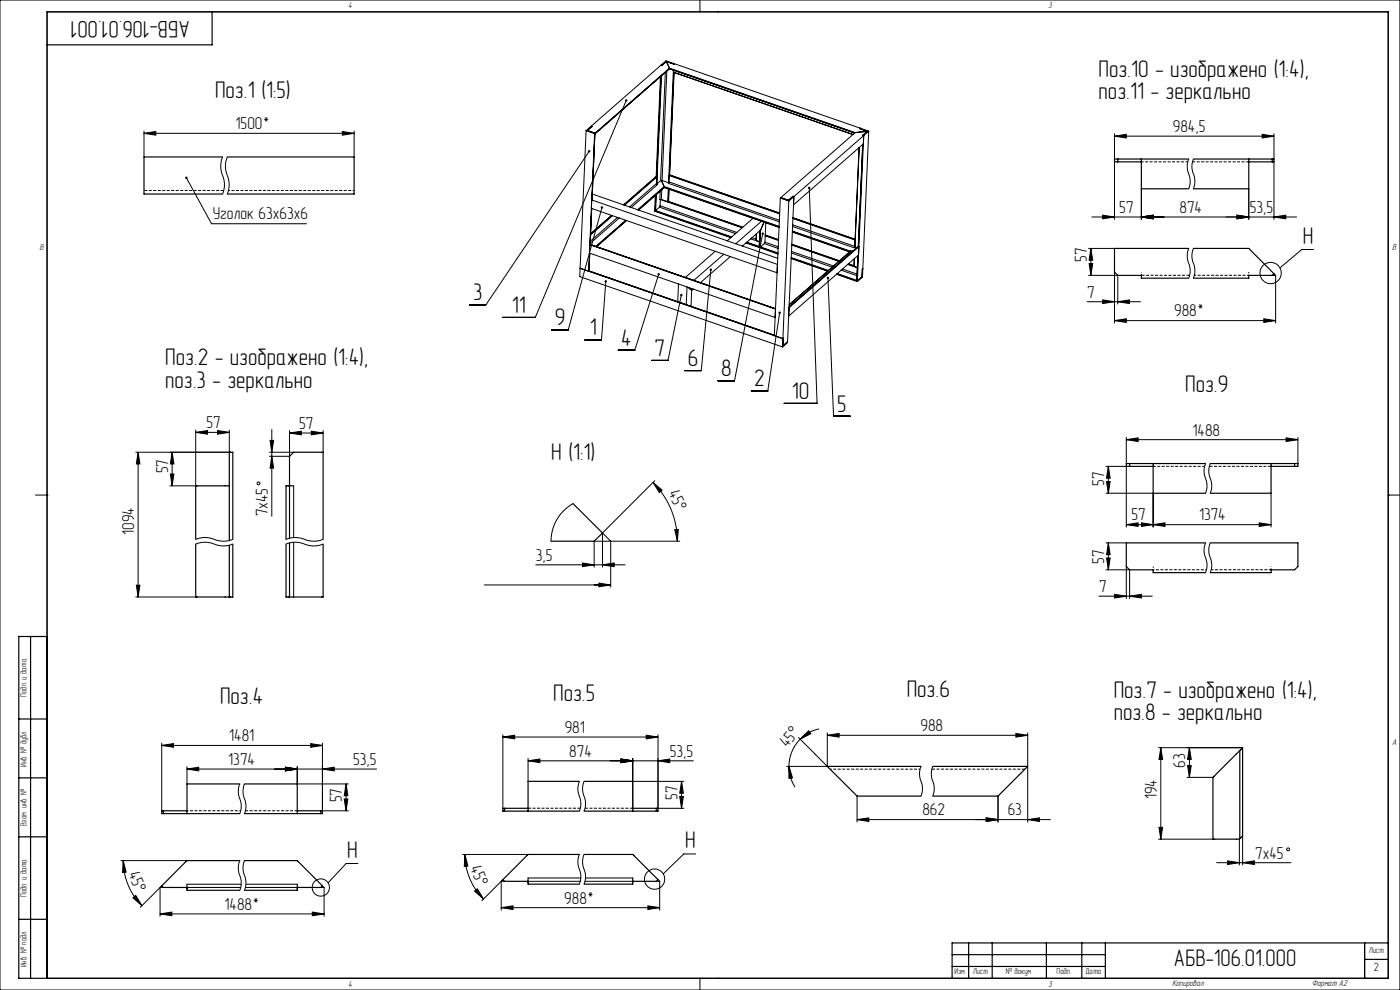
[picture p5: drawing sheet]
<svg xmlns="http://www.w3.org/2000/svg" width="594mm" height="420mm" viewBox="0 0 594 420" stroke-linecap="round" stroke-linejoin="round" font-family="sans-serif">
<path d="M96.9 80.8h53.4M484.3 116.8v-1.4M529.8 115.4v1.4M489.3 240.3v1.4M539.3 241.7v-1.4M102.1 344h-22.8" fill="none" stroke="#000" stroke-width=".42" stroke-dasharray="1.3 .6" stroke-dashoffset=".7" stroke-linecap="butt"/>
<path d="M61.1 80.8h33.8M484.3 116.8h20.5M539.3 197.8h-26.2M434.9 326.3h-39.5" fill="none" stroke="#000" stroke-width=".42" stroke-dasharray="1.3 .6" stroke-dashoffset="-.1" stroke-linecap="butt"/>
<g fill="none" stroke="#000" stroke-width=".5">
<path d="M90 5v14h-70M94.4 66.6h-33.3v15.7h33.3M96.4 66.6h53.8v15.7h-53.8M474.3 67.5v1.2M484.3 67.5v12.6h20M504.3 67.5h-31.4v1.2h11.4M506.3 67.5h34.2v1.2h-10.7M529.8 67.5v12.6h-23.5M539.8 67.5v1.2M504.3 105.4h-31.4v10l1.4 1.4h10v1.2h20M506.3 105.4h23.5l10.7 10.7-.7 .7h-10v1.2h-23.5M479.3 196.7v1.2"/>
<path d="M489.3 196.7v12.6h22.2M511.5 196.7h-33.6v1.2h11.4M513.5 196.7h37.2v1.2h-11.4M539.3 196.7v12.6h-25.8M549.3 196.7v1.2M97.3 206.1h-14.3v22.7M124.6 206.1h-3.2v22.7M243.1 213.7l12.5 12.4-3.5 3.5h-18.3M83 230.8v22.5h14.3M97.3 231.3v22M98.8 228.8v-36.9h-1.5v37.4M98.8 230.8v22.5h-1.5"/>
<path d="M121.4 230.8v22.5h1.4M122.8 228.3v-34.7l1.8-1.7h12.5v36.9M122.8 230.3v23M137.1 230.8v22.5h-14.3M511.5 230.3h-33.6v10l1.4 1.4h10v1.2h22.2M513.5 230.3h37.2v10l-1.4 1.4h-10v1.2h-25.8M13 270v145M20 270h-12v145h581v-410h-569v410M8 305h12M526 318.4l1.2-1.2v37.4l-1.2 1.2M526 318.4l-11.4 11.4v26.2l11.4-.2M526 318.4v37.4"/>
<path d="M8 330h12M101.7 332.6h-22.4v12.6M103.7 332.6h22.4v12.6M245.8 331.5h-21.8v12.6M247.8 331.5h20.7v12.6M390.8 325.1h-39.8l12.6 12.6h27.2M395.7 325.1h40.3l-12.6 12.6h-27.7M8 355h12M69.3 344v1.2M79.3 344h-10.7v1.2h33.1M126.1 344h10.7v1.2h-33.1M136.1 344v1.2"/>
<path d="M214.1 342.9v1.2M224 342.9h-10.6v1.2h32.4M268.5 342.9h10.7v1.2h-31.4M278.5 342.9v1.2M79.3 376.5v1.2h22.4M79.3 375.1v1.4M101.7 365.1h-22.4l-10.7 10.7 .7 .7h10M103.7 365.1h22.4l10.7 10.7-.7 .7h-10M126.1 376.5v1.2h-22.4M126.1 375.1v1.4M224 373.9v1.2h21.8M224 372.5v1.4"/>
<path d="M245.8 362.5h-21.8l-10.6 10.7 .7 .7h9.9M247.8 362.5h20.7l10.7 10.7-.7 .7h-10M268.5 373.9v1.2h-20.7M268.5 372.5v1.4M8 390h12M404 410h65M404 405h65M411 400v15M421 400v15M444 400v15M459 400v15M469 400v15"/>
<path d="M579 400v15M579 407h10M589 400h-185v15"/>
</g>
<path d="M506 68.7h23.8M126.1 344h-22" fill="none" stroke="#000" stroke-width=".42" stroke-dasharray="1.3 .6" stroke-dashoffset=".1" stroke-linecap="butt"/>
<path d="M530.3 68.7l-.5-.5M78.9 344l.4 .4M126.1 344.4l.5-.4M223.6 342.9l.5 .4M268.5 343.3l.5-.4" fill="none" stroke="#000" stroke-width=".42" stroke-dasharray="1.3 .6" stroke-dashoffset=".4" stroke-linecap="butt"/>
<g fill="none" stroke="#000" stroke-width=".42">
<path d="M0 0h594v420h-594zM20 5h569v410h-569zM297 0v5M304.5 5h.1M280.2 32.5l-1.8 42.3M280.4 27.7h.4M280.4 27.7l-29.6 25.9M280.4 27.7l2.2-1.9 82.4 28.6M280.5 32.3l-1.9 42.6M280.7 32.1l-2 45.9M282.3 30.7l-2 45.9M282.5 26.3l-1.7 1.5-.4-.1"/>
<path d="M282.8 26.3l1.3 2.6M282.9 30.1l-2 46.5M283.1 26.2l2.9 1 .2-.2-.3 .2M283.1 26.2l-.6 .1M284 29.2h.1M284 29.1l-31.6 27.7M284 29.1l78.7 27.3M284.1 28.9l-31.6 27.6M284.1 28.9l-.1 .2M284.1 28.9l78.7 27.4M285.7 29.8l-2 47.7M285.8 30.6l-1.8 43.7"/>
<path d="M285.8 30.6l76.1 26.5M285.9 29.8l-.1 .8M286 30.8l-1.9 43.4M61.1 56.6l5-.8v1.5zM61.1 55.6v11M61.1 56.6h89.1M145.2 55.8l5 .8-5 .7zM150.2 55.6v11M248.7 55.4l-2.6 58.4M248.7 55.4l3.6 1.3M249.4 55.2l.2 .3M249.4 55.2v.2"/>
<path d="M249.6 55.5l2.8 1.1M249.6 55.5l2.9 1M250.8 53.6l.3 .1M250.8 53.6l.3 .1-1.7 1.5M250.8 53.6l-2.1 1.8M251.1 53.7h.1M252.3 56.7l-2.5 58.4M252.4 56.5l-1.2 28.2M252.4 56.6l-.1 .1M252.5 56.7h.1M252.5 56.5v.2M265.7 42.6l-38.6 92.1h-14"/>
<path d="M362.8 56.3l-31.5 27.5M364.8 54.5l.1 .1M364.8 54.6h.1M364.9 54.6l2.7 1M365 54.4l-.2 .1M365 54.4l3.6 1.3M365 54.4l-.2 .2 2.8 1M366.1 57.4l.4 .1M366.2 57.3l.3 .2M366.2 57.4h.1M366.5 57.5l-2.7 61.6M366.5 57.5l-29.7 25.9"/>
<path d="M366.5 57.5l-.2 3.5-29.6 25.9 .1-3.5M367.6 55.6l.2 .3M367.6 55.6l.1 .1M367.7 55.7l-4.9 .6M367.7 55.7l.1 .2M367.8 55.9l-1.7 1.5M368.6 55.7l-2.1 1.8M368.6 55.7l-2.7 61.9-2.1 1.9M472.9 57.8l5-.8v1.5zM472.9 56.7v10.8M472.9 57.8h67.6M535.5 57l5 .8-5 .7z"/>
<path d="M540.5 56.7v10.8M79.1 75.4l10.6 19.5h40.4M94.4 66.6a11.7 11.7 0 0 0 .6 9.7l.2 2.8-.8 3.2M96.4 66.6a11.7 11.7 0 0 0 .6 9.7l.2 3.3-.8 2.7M250 64.2l-43.8 65.1h-7M278.4 74.8l-13.9 12.1M278.4 74.8l.2 .1M278.6 74.9l.1 .2M278.6 77.7l.4 .6-11.2 9.7M278.6 74.9l-13.8 12.1M278.6 77.7l-11.5 10.1M278.7 75.1l-.1 2.6"/>
<path d="M278.7 75.1l-13.7 11.9M280.3 76.6l-1.6 1.5M280.6 76.6l1.2 2.5M280.9 76.6h-.6M280.9 76.6l2.8 1M281.8 79.1l.1 .3M281.8 79.1l48.8 16.9M281.8 79.1l-11.3 9.9M281.9 79.4v.2M281.9 79.6l48.7 16.9M281.9 79.6l-10.9 9.5M281.9 79.4l48.7 16.9"/>
<path d="M281.9 79.4l-11.1 9.7M283.8 77.2l-.2 .6 47.1 16.3M283.8 77.2l46.9 16.2M284 74.5l-.2 2.7M284 74.5l46.8 16.3M284 74.3v.2M284 74.3l46.8 16.2M284.1 74.2l-.1 .1M284.1 74.2l46.7 16.2M343.4 79.7l3.3 91.5h-14M364.6 62.6l-1.9 42.4M472.9 68.7v24.3"/>
<path d="M504.3 67.5a9.2 9.2 0 0 0 .5 7.5l.2 2.6-.7 2.5M506.3 67.5a9.2 9.2 0 0 0 .5 7.5l.1 2.6-.6 2.5M540.5 68.7v24.3M251.1 84.8l78.7 27.4-.1 3.5-78.8-27.3zM251.2 84.6l-.1 .2M251.3 82.3l78.7 27.3M255.4 88l-14.3 52h-7M259.5 91.4l-8.9 7.7M259.7 91.4l-9.1 8M259.9 91.5l-9.3 8.2M262 92.2l-11.6 10.2M262.7 92.5l-12.3 10.7"/>
<path d="M265.5 93.4l-12.7 11.1M265.7 93.5l-12.7 11.1M265.9 93.6l-12.7 11.1M277.8 89.3h.2M277.8 89.4l32.3 11.4M277.8 89.4l32.5 11.3M277.8 89.3v.1M278 89.3h.2M278.1 82.9l-.3 6.4M278.2 89.3l32.2 11.2M278.3 82.7l-.3 6.6M278.5 82.5l-.3 6.8"/>
<path d="M279.8 87.9l-1.6 1.4M279.8 87.9l32.3 11.2M280.1 87.3l.1-2.7 34.7 12M280.1 87.3l-.3 .6M280.1 87.3l32.5 11.3M280.1 81.1l-.1 3.6 .6-.1M280.6 84.6l2.7 1M280.8 80.6l-.2 4M283.3 85.6h.2M283.5 85.6l31.5 10.9M283.6 80.2l-.3 5.4M283.7 85.5l-.2 .1"/>
<path d="M283.7 85.5l31.5 10.9M283.8 80.3l-.3 5.3M283.9 80.3l-.2 5.2M319.4 92.7l-10.9 9.5M320.9 99.2v2.8M321 99.1l-.1 2.9M322.4 97.9l-.3 7M322.5 97.8l-.3 7.1M322.7 97.6l-.3 7.4M322.7 97.6l-7.7 6.8M323.1 93.9l-10.9 9.5M323.6 99.1l-12 62.5h-6.9"/>
<path d="M324.1 94.3l-1.4 3.3M324.7 99.7l5.6 2M324.7 99.8l5.6 2M324.9 94.5l-.3 8.2M331.1 84l3.6 1.3M331.1 84l-2.6 58.4 3.7 1.3M331.3 83.8l2.9 1M331.3 83.8v.1M331.4 83.9l-.3 .1M334.7 85.3l-2.7 61.9M334.8 84.8h-.6M336.2 98.4l24.3 8.5"/>
<path d="M336.2 98l24.7 8.6M336.2 98.2l24.4 8.5M336.3 96.1l26.1 9M336.3 95.4l26.3 9.1M336.4 83.3l.4 .1M336.4 92.7l26.3 9.1M336.4 92.5l26.3 9.3M336.4 92.3l26.4 9.2M336.5 83.3l-1.7 1.5M336.5 83.3l.3 .1M336.5 83.3h.1M336.8 83.4l-2.1 1.9"/>
<path d="M336.8 83.4l-2.6 61.6M463.2 92.1h86.9M467.9 91.3l5 .8-5 .7zM484.3 92.1l5-.8v1.5zM484.3 80.1v12.9M524.8 91.3l5 .8-5 .7zM529.8 80.1v12.9M540.5 92.1l5-.8v1.5zM246.1 113.8l3.7 1.3M246.1 113.8l-.1 3.6 86 29.8M246.1 113.8l86.1 29.9M249.9 115l-.1 .1"/>
<path d="M249.9 115l78.7 27.2M250.2 107.4l-.3 7.6zM250.2 103.8l78.8 27.3-.1 3.6-78.8-27.3zM250.4 103.7h.1M250.4 103.7l.6-15.3-.6 15.3M250.4 103.7l78.6 27.3-78.6-27.3M250.4 103.7l-.2 .1M257 119.4l-1.8 24.9h-7M279.5 116.4l-10.2 32.2h-7M301.6 114.4l-4.1 42.8h-7M303.5 106.6l-12.7 11.1M307.1 107.9l-12.7 11"/>
<path d="M309.9 108.8l-12.7 11.1M316.5 103.1l13.6 4.7M316.7 102.9l5.4 1.9M316.9 102.7l5.2 1.8M318.5 101.3l3.7 1.2-1.3-.5M319.1 100.8l1.7 .6M322.2 104.9h.1M322.2 104.9l.2 .1M322.5 104.9l7.6 2.6M322.7 104.8l7.4 2.5M324.3 103.3l-1.9 1.7M324.3 103.3l5.9 2.1"/>
<path d="M324.6 102.7l-.3 .6M324.6 102.7l5.6 2M324.7 100.1l5.6 1.9M335.7 109.7l15.4 5.4M335.7 109.3l15.7 5.4M335.7 109.5l15.6 5.4M335.8 107.3l17.3 6M335.8 106.7l17.8 6.1M336 103.6l20.2 7M336 103.7l20.1 7M336 104l19.9 6.9M351.3 117.9l2.4 58.6h6.9"/>
<path d="M354.9 116.4l8.9 3.1M355.1 116.2l8.7 3.1M355.2 116l8.3 2.9M356.9 114.6l6.7 2.4M357.4 114.1l6.2 2.2M359.7 112.2l4 1.4M359.9 112l2.4 .9M360 111.9l2.3 .8M360.9 106.6h.1M360.9 106.6l-26 22.7M361.9 106.5l-1 .1M362.3 112.9h.1"/>
<path d="M362.4 113l1.3 .5M362.4 105.1l.2-.2 .8 .3M362.4 109.8l-.1 3.1M362.5 109.7l-.1 3.3M362.6 104.5l-.2 .6M362.7 101.8l-.1 2.7M363.6 119l.2 .1M363.8 119.3v.2M364 108.5l-.4 10.5M364 108.4l-.4 10.6M364.1 104.6h.1M364.1 104.6l-29.3 25.6"/>
<path d="M364.1 104.6l1.9-43.3-1.8 43.3M364.2 104.6l.2 .1M364.2 104.6l-29.4 25.7M365.5 117.6l-1.7 1.7M365.5 117.6l-1.7 1.5M365.8 117l-.3 .6M365.9 114.2l.2-.2-.3 3zM461.9 116.8h12.4v12.2M461.9 105.4h11M462.1 111.8h1.5l-.8 5zM462.8 105.4l.8 5h-1.5zM462.8 105.4v11.4"/>
<path d="M472.9 115.4v21.6M504.3 105.4a9.2 9.2 0 0 0 .5 7.5l.2 2.6-.7 2.5M506.3 105.4a9.2 9.2 0 0 0 .5 7.5l.1 3-.6 2.1M539.8 116.8h1.4M540.5 116.1l.7 .7M541.2 116.8v20.2M557.3 105.9h-5l-9.2 7.7M287.9 120.5l-.4 7.5M289.1 125.2l-5.7 27.7h-7M291.5 121.7l-.4 7.5M292 121.9l1.5 1.3M293.5 123.2l-.3 6.7"/>
<path d="M294.1 122.6l-.6 .6M330.8 132.7l-5 33.2h-7M334.8 130.5l29.6-25.8-.1 3.5-29.7 25.9zM461.3 128h22.6M467.9 127.2l5 .8-5 .8zM472.9 136l5-.8v1.6zM472.9 136h68.3M474.3 128l4.9-.8v1.6zM536.2 135.2l5 .8-5 .8zM332.2 143.7l.2-.2-.2 2.8M332.2 146.3l.3 .2M332.2 146.4l.3 .1"/>
<path d="M332.3 143.6l-.1 2.7M332.3 143.6l-.1 .1M332.3 143.5h.1M334.1 145.1l-1.6 1.4M334.2 145.2h.1M334.1 145h.1M334.2 145l-1.7 1.5M334.2 145.2l-2.2 2M57.6 191.9h40.3M58.6 191.9v61.4M58.6 191.9l.8 4.9h-1.5zM73 191.9v14.2"/>
<path d="M73 191.9l.8 4.9h-1.5zM83 183.4l5.1-.7v1.5zM83 182.4v23.7h-11M83 183.4h14.3M92.3 182.7l5 .7-5 .8zM97.3 182.4v9.4M114.3 191.9h10.3M114.6 186.8h1.5l-.8 5.1zM115.3 182.2v36.9M115.3 193.6l.8 5h-1.5zM122.8 183.7l5-.8v1.6zM122.8 182.7v10.9h-8.5"/>
<path d="M122.8 183.7h14.3M132.1 182.9l5 .8-5 .8zM137.1 182.7v9.1M469.3 197.9h8.6v25.7M470.3 197.9l.7 5h-1.5zM470.3 197.9v11.4M477.9 186.5l5-.7v1.5zM477.9 185.5v11.2M477.9 186.5h72.8M511.5 196.7a10 10 0 0 0 .5 7.9l.1 2.6-.6 2.1M513.5 196.7a10 10 0 0 0 .5 7.9l.1 2.6-.6 2.1M545.7 185.8l5 .7-5 .8z"/>
<path d="M550.7 185.5v11.2M15 210h5M20 210h.1M72.3 201.1h1.5l-.8 5zM124.6 206.1v22M243.1 213.7l-3.7 2.7-3 3.7-2 5-.6 4.5M277.1 204.7l3.8 3.2-1.1 1.1zM277.1 204.7a35.3 35.3 0 0 1 10.3 24.9M277.8 204l-22.2 22.1M469.3 209.3h20v14.3M469.5 204.3h1.5l-.7 5zM539.3 209.3v14.3"/>
<path d="M589 210h.1M589 210h5M83 230.8a11.8 11.8 0 0 1 9.7 .6l3.3 .1 2.8-.7M83 228.8a11.8 11.8 0 0 1 9.7 .6l3.3 .1 2.8-.7M121.4 230.8a11.7 11.7 0 0 1 9.6 .6l3.3 .1 2.8-.7M121.4 228.8a11.7 11.7 0 0 1 9.6 .6l3.3 .1 2.8-.7M124.6 230.1v23.2M227.3 239.6h37.9M247.1 238.8l5 .8-5 .8zM255.6 226.1l3.5 3.5v19.5M255.6 239.6l5-.8v1.6zM255.6 226.1v14.5"/>
<path d="M286.3 224.7l1.5-.1-.4 5zM288.4 229.6h-36.3v11M469.3 230.3h8.6M469.5 236.7h1.5l-.7 5zM470.3 230.3v11.4M470.3 230.3l.7 5h-1.5zM477.9 222.6l5-.8v1.5zM477.9 222.6h61.4M484.3 221.8l5 .8-5 .7zM489.3 222.6l5-.8v1.5zM511.5 230.3a10 10 0 0 0 .5 8l.1 2.6-.6 2M513.5 230.3a10 10 0 0 0 .5 8l.1 2.6-.6 2"/>
<path d="M534.3 221.8l5 .8-5 .7zM57.6 253.3h25.4M57.9 248.3h1.5l-.8 5zM205.5 248.2h53.6M254.1 247.4l5 .8-5 .7zM466.3 252.9h22.6M469.3 241.7h10M472.9 252.1l5 .8-5 .8zM477.9 240.3v13.6M479.3 252.9l5-.8v1.6zM479.3 241.7v12.2M68.6 316.2l5-.7v1.5z"/>
<path d="M68.6 315.3v28.7M68.6 316.2h68.2M131.8 315.5l5 .7-5 .8zM136.8 315.3v28.7h11M213.4 312.7l5-.8v1.6zM213.4 311.7v31.2M213.4 312.7h65.8M274.2 311.9l5 .8-5 .8zM279.2 311.7v31.2h11M338.8 312.9l12.2 12.2M339.5 313.6l3.6-3.6 .9 1.3zM339.5 313.6a16.3 16.3 0 0 0-4.7 11.5"/>
<path d="M347.5 309.2a16.6 16.6 0 0 0-8 4.4M351 311.9l5-.7v1.5zM351 311v14.1M351 311.9h85M431 311.2l5 .7-5 .8zM436 311v37.7M491.5 317.2h35.7M492.5 317.2l.8 5h-1.6zM492.5 317.2v38.8M504.6 317.2l.8 5h-1.5zM504.6 317.2v12.6M79.3 326.3l5-.8v1.5z"/>
<path d="M79.3 325.3v7.2M79.3 326.3h80.5M101.7 332.6a9.9 9.9 0 0 0 .5 7.9l.1 2.6-.6 2.1M103.7 332.6a9.9 9.9 0 0 0 .5 7.9l.2 2.2-.7 2.5M121.1 325.5l5 .8-5 .7zM126.1 325.3v7.2l21.7 .1M136.8 326.3l5-.8v1.5zM146.1 339h1.5l-.8 5zM146.8 332.6v11.4M146.8 332.6l.8 5h-1.5zM224 322.8l5.1-.8v1.6zM224 321.8v9.7"/>
<path d="M224 322.8h70.1M245.8 331.5a10 10 0 0 0 .5 8l.1 2.5-.6 2.1M247.8 331.5a9.6 9.6 0 0 0 .5 8l.1 2.1-.6 2.5M263.5 322l5 .8-5 .8zM268.5 321.8v21.1M268.5 331.5h21.7M279.2 322.8l5-.8v1.6zM288.4 337.9h1.5l-.7 5zM289.2 331.5v11.4M289.2 331.5l.7 5h-1.5zM333.8 325.1h17.2M334.8 325.1l1.4 4.9-1.5 .2z"/>
<path d="M334.8 325.1a15.9 15.9 0 0 0 2.5 8.8M363.6 337.7v11M390.8 325.1a9.9 9.9 0 0 0 .5 8v2.6l-.5 2M395.7 325.1a9.9 9.9 0 0 0 .5 8l.2 2.1-.7 2.5M423.4 337.7v11M503.6 329.8h11M503.9 324.8h1.5l-.8 5zM363.6 347.7l5-.7v1.5zM418.4 347l5 .7-5 .8zM436 347.7l5-.7v1.5zM445.7 347.7h-82.1M491.5 356h23.1"/>
<path d="M491.7 351h1.6l-.8 5zM525.9 356v11M527.2 354.6v12.4M51.3 365.1h28M52.3 365.1l1.2 4.9-1.5 .2zM52.3 365.1a27.3 27.3 0 0 0 7.9 19.1M67.9 376.5h1.4M67.9 376.5l.7-.7-9.1 9.1M67.9 376.5v12.2M79.3 376.5h22.8M79.3 375.1h23M101.7 365.1a10 10 0 0 0 .5 8l.1 2.6-.6 2"/>
<path d="M103.7 365.1a9.2 9.2 0 0 0 .4 7.6l.3 2.5-.7 2.5M104.1 376.5h22M104.4 375.1h21.7M136.1 376.5h1.4M136.8 375.8l.7 .7M137.5 376.5v12.2M151.9 366.3h-5l-7.7 8.2M196.3 362.5h27.7M197.3 362.5l1.2 4.9-1.5 .1zM197.3 362.5a26.7 26.7 0 0 0 7.8 18.9M201.3 378.1l1.2-1 2.6 4.3zM213.4 373.2l-9 8.9"/>
<path d="M214.1 373.9h-1.4v12.2M224 373.9h22.2M224 372.5h22.4M245.8 362.5a9.9 9.9 0 0 0 .5 7.9l.1 2.6-.6 2.1M247.8 362.5a9.5 9.5 0 0 0 .5 7.9l.1 2.2-.6 2.5M248.2 373.9h20.3M248.4 372.5h20.1M278.5 373.9h1.4M279.2 373.2l.7 .7M279.9 373.9v12.2M295.1 362.3h-5l-8.7 8.4M516.2 366h31.5"/>
<path d="M520.8 365.2l5.1 .8-5.1 .8zM527.2 366l5-.8v1.6zM56.4 380.9l1.2-1 2.6 4.3zM67.9 387.7l5-.8v1.6zM67.9 387.7h69.6M132.5 386.9l5 .8-5 .8zM212.7 385.1l5-.8v1.6zM212.7 385.1h67.2M274.9 384.3l5 .8-5 .8zM297 415v5M304.5 415h.1"/>
<circle cx="539.1" cy="115.8" r="4.5"/>
<circle cx="109.7" cy="205.1" r=".6"/>
<circle cx="136.1" cy="376.5" r="3.7"/>
<circle cx="277.8" cy="373" r="4.3"/>
<circle cx="546.5" cy="360.3" r=".62"/>
</g>
<path d="M390.4 326.3h-38.2" fill="none" stroke="#000" stroke-width=".42" stroke-dasharray="1.3 .6" stroke-dashoffset=".6" stroke-linecap="butt"/>
<path d="M511.1 197.8h-21.8" fill="none" stroke="#000" stroke-width=".42" stroke-dasharray="1.3 .6" stroke-dashoffset=".2" stroke-linecap="butt"/>
<path d="M484.3 68.7h19.7M539.3 241.7h-25.4" fill="none" stroke="#000" stroke-width=".42" stroke-dasharray="1.3 .6" stroke-dashoffset=".3" stroke-linecap="butt"/>
<path d="M511.9 241.7h-22.6" fill="none" stroke="#000" stroke-width=".42" stroke-dasharray="1.3 .6" stroke-dashoffset=".8" stroke-linecap="butt"/>
<path d="M506.8 116.8h23" fill="none" stroke="#000" stroke-width=".42" stroke-dasharray="1.3 .6" stroke-dashoffset=".5" stroke-linecap="butt"/>
<path d="M246.2 342.9h-22.1M268.5 342.9h-20.3" fill="none" stroke="#000" stroke-width=".42" stroke-dasharray="1.3 .6" stroke-linecap="butt"/>
<g fill="#000">
<path d="M78.7 75l.4 .4-.3-.4a.51 .51 0 0 1 .7 .5 .51 .51 0 0 1-.8 .4 .51 .51 0 0 1 0-.9zM254.1 247.4l5 .8-5 .7z"/>
<path d="M61.1 56.6l5-.8v1.5zM145.2 55.8l5 .8-5 .7zM68.6 316.2l5-.7v1.5zM131.8 315.5l5 .7-5 .8zM247.1 238.8l5 .8-5 .8zM255.6 239.6l5-.8v1.6zM418.4 347l5 .7-5 .8zM436 347.7l5-.7v1.5zM520.8 365.2l5.1 .8-5.1 .8zM527.2 366l5-.8v1.6zM477.9 186.5l5-.7v1.5zM545.7 185.8l5 .7-5 .8zM472.9 252.1l5 .8-5 .8zM479.3 252.9l5-.8v1.6zM467.9 91.3l5 .8-5 .7zM484.3 92.1l5-.8v1.5zM484.3 92.1l5-.8v1.5zM524.8 91.3l5 .8-5 .7zM467.9 127.2l5 .8-5 .8zM474.3 128l4.9-.8v1.6z"/>
<path d="M535.5 57l5 .8-5 .7zM472.9 57.8l5-.8v1.5z"/>
<path d="M342.9 79.5a.51 .51 0 0 0 .3 .7 .51 .51 0 0 0 .6-.4 .51 .51 0 0 0-.5-.6l.1 .5-.1-.5zM265.4 42.2a.51 .51 0 0 0 0 .8 .51 .51 0 0 0 .8-.1 .51 .51 0 0 0-.3-.8l-.2 .5 .2-.5zM279.1 116a.51 .51 0 0 0 0 .8 .51 .51 0 0 0 .8-.2 .51 .51 0 0 0-.3-.7l-.1 .5 .1-.5zM249.6 63.8a.51 .51 0 0 0 0 .8 .51 .51 0 0 0 .8-.1 .51 .51 0 0 0-.1-.7l-.3 .4 .3-.4zM323.3 98.7a.5 .5 0 0 0 0 .8 .5 .5 0 0 0 .7-.1 .5 .5 0 0 0-.3-.7l-.1 .4 .1-.4zM255.1 87.6a.51 .51 0 0 0-.1 .8 .51 .51 0 0 0 .8-.1 .51 .51 0 0 0-.2-.8l-.2 .5 .2-.5zM350.9 117.6a.51 .51 0 0 0 .2 .8 .51 .51 0 0 0 .7-.4 .51 .51 0 0 0-.5-.6v.5v-.5zM256.7 119a.52 .52 0 0 0 .1 .8 .52 .52 0 0 0 .7-.3 .52 .52 0 0 0-.4-.7l-.1 .6 .1-.6zM301.3 114a.52 .52 0 0 0 0 .8 .52 .52 0 0 0 .8-.2 .52 .52 0 0 0-.5-.7v.5v-.5zM288.7 124.8a.51 .51 0 0 0 .1 .8 .51 .51 0 0 0 .7-.2 .51 .51 0 0 0-.3-.7l-.1 .5 .1-.5zM330.5 132.3a.5 .5 0 0 0 0 .8 .5 .5 0 0 0 .8-.2 .5 .5 0 0 0-.4-.7l-.1 .5 .1-.5z"/>
<path d="M462.1 111.8h1.5l-.8 5zM462.8 105.4l.8 5h-1.5z"/>
<path d="M536.2 135.2l5 .8-5 .8zM472.9 136l5-.8v1.6z"/>
<path d="M122.8 183.7l5-.8v1.6zM132.1 182.9l5 .8-5 .8z"/>
<path d="M72.3 201.1h1.5l-.8 5zM73 191.9l.8 4.9h-1.5z"/>
<path d="M286.3 224.7l1.5-.1-.4 5zM277.1 204.7l3.8 3.2-1.1 1.1z"/>
<path d="M57.9 248.3h1.5l-.8 5zM58.6 191.9l.8 4.9h-1.5z"/>
<path d="M213.4 312.7l5-.8v1.6zM274.2 311.9l5 .8-5 .8z"/>
<path d="M339.5 313.6l3.6-3.6 .9 1.3zM334.8 325.1l1.4 4.9-1.5 .2z"/>
<path d="M431 311.2l5 .7-5 .8zM351 311.9l5-.7v1.5z"/>
<path d="M492.5 317.2l.8 5h-1.6zM491.7 351h1.6l-.8 5z"/>
<path d="M504.6 317.2l.8 5h-1.5zM503.9 324.8h1.5l-.8 5zM470.3 197.9l.7 5h-1.5zM469.5 204.3h1.5l-.7 5z"/>
<path d="M121.1 325.5l5 .8-5 .7zM79.3 326.3l5-.8v1.5zM136.8 326.3l5-.8v1.5zM121.1 325.5l5 .8-5 .7zM92.3 182.7l5 .7-5 .8zM83 183.4l5.1-.7v1.5zM418.4 347l5 .7-5 .8zM363.6 347.7l5-.7v1.5zM534.3 221.8l5 .8-5 .7zM489.3 222.6l5-.8v1.5zM484.3 221.8l5 .8-5 .7zM477.9 222.6l5-.8v1.5zM540.5 92.1l5-.8v1.5zM524.8 91.3l5 .8-5 .7zM263.5 322l5 .8-5 .8zM224 322.8l5.1-.8v1.6zM279.2 322.8l5-.8v1.6zM263.5 322l5 .8-5 .8z"/>
<path d="M146.1 339h1.5l-.8 5zM146.8 332.6l.8 5h-1.5zM115.3 193.6l.8 5h-1.5zM114.6 186.8h1.5l-.8 5.1zM469.5 236.7h1.5l-.7 5zM470.3 230.3l.7 5h-1.5zM288.4 337.9h1.5l-.7 5zM289.2 331.5l.7 5h-1.5z"/>
<path d="M52.3 365.1l1.2 4.9-1.5 .2zM56.4 380.9l1.2-1 2.6 4.3z"/>
<path d="M197.3 362.5l1.2 4.9-1.5 .1zM201.3 378.1l1.2-1 2.6 4.3z"/>
<path d="M67.9 387.7l5-.8v1.6zM132.5 386.9l5 .8-5 .8z"/>
<path d="M212.7 385.1l5-.8v1.6zM274.9 384.3l5 .8-5 .8z"/>
</g>
<g font-size="10.2">
<text x="80.5" y="8.7" transform="rotate(-180 80.5 8.7)">АБВ-106.01.001</text>
<text x="466.1" y="32.6">Поз.10 - изображено (1:4),</text>
<text x="91.2" y="41.4">Поз.1 (1:5)</text>
<text x="466.1" y="41.8">поз.11 - зеркально</text>
<text x="552.8" y="103.4">Н</text>
<text x="200.7" y="127.3">3</text>
<text x="217.2" y="132.7">11</text>
<text x="235.4" y="138">9</text>
<text x="250.2" y="142.3">1</text>
<text x="263.6" y="146.7">4</text>
<text x="70.1" y="154.8">Поз.2 - изображено (1:4),</text>
<text x="277.7" y="151">7</text>
<text x="291.8" y="155.3">6</text>
<text x="305.9" y="159.6">8</text>
<text x="70.1" y="164.7">поз.3 - зеркально</text>
<text x="320" y="163.9">2</text>
<text x="502.9" y="166.3">Поз.9</text>
<text x="336" y="169.2">10</text>
<text x="355.2" y="174.6">5</text>
<text x="233.9" y="195.3">Н (1:1)</text>
<text x="93.4" y="298.5">Поз.4</text>
<text x="234.7" y="297.3">Поз.5</text>
<text x="384.7" y="295.6">Поз.6</text>
<text x="472.5" y="296.3">Поз.7 - изображено (1:4),</text>
<text x="472.5" y="305.5">поз.8 - зеркально</text>
<text x="290.6" y="359.9">Н</text>
<text x="147.4" y="363.9">Н</text>
<text x="498" y="409.6">АБВ-106.01.000</text>
</g>
<g font-size="7.3">
<text x="100" y="54.8">1500*</text>
<text x="497.6" y="56">984,5</text>
<text x="90.3" y="93.1">Уголок 63х63х6</text>
<text x="474.9" y="90.3">57</text>
<text x="500.5" y="90.3">874</text>
<text x="530.2" y="90.3">53,5</text>
<text x="461.1" y="111" transform="rotate(-90 461.1 111)">57</text>
<text x="461.3" y="126.2">7</text>
<text x="498.2" y="134.2">988*</text>
<text x="87.7" y="181.7">57</text>
<text x="126.9" y="181.9">57</text>
<text x="505.9" y="184.8">1488</text>
<text x="71.3" y="200.8" transform="rotate(-90 71.3 200.8)">57</text>
<text x="283.4" y="209.3" transform="rotate(64 283.4 209.3)">45°</text>
<text x="468.5" y="206.1" transform="rotate(-90 468.5 206.1)">57</text>
<text x="113.6" y="219" transform="rotate(-90 113.6 219)">7x45</text>
<text x="480.1" y="220.8">57</text>
<text x="508.7" y="220.8">1374</text>
<text x="56.9" y="227" transform="rotate(-90 56.9 227)">1094</text>
<text x="227.4" y="237.8">3,5</text>
<text x="468.5" y="239.2" transform="rotate(-90 468.5 239.2)">57</text>
<text x="466.3" y="251.2">7</text>
<text x="239.6" y="310.9">981</text>
<text x="390.6" y="310.2">988</text>
<text x="97.2" y="314.5">1481</text>
<text x="334.1" y="317.5" transform="rotate(-52 334.1 317.5)">45°</text>
<text x="241.6" y="321">874</text>
<text x="284.2" y="321">53,5</text>
<text x="96.8" y="324.5">1374</text>
<text x="149.9" y="324.5">53,5</text>
<text x="502.9" y="325.6" transform="rotate(-90 502.9 325.6)">63</text>
<text x="145.1" y="340.4" transform="rotate(-90 145.1 340.4)">57</text>
<text x="287.4" y="339.3" transform="rotate(-90 287.4 339.3)">57</text>
<text x="490.8" y="339.2" transform="rotate(-90 490.8 339.2)">194</text>
<text x="391.3" y="346">862</text>
<text x="427.6" y="346">63</text>
<text x="532.6" y="364.2">7х45</text>
<text x="54.3" y="370.8" transform="rotate(67 54.3 370.8)">45°</text>
<text x="199.3" y="368.2" transform="rotate(67 199.3 368.2)">45°</text>
<text x="239.4" y="383.3">988*</text>
<text x="95.2" y="385.9">1488*</text>
</g>
<text font-size="5.1" x="582.9" y="412.1">2</text>
<g font-size="3.8">
<text x="147.7" y="3.6">4</text>
<text x="444.8" y="3.6">3</text>
<text x="16.7" y="106.1">B</text>
<text x="590.7" y="106.1">B</text>
<text x="590.6" y="316.1">A</text>
<text x="147.7" y="418.6">4</text>
<text x="444.8" y="418.6">3</text>
<text x="497.3" y="418.2">Копировал</text>
<text x="556.6" y="418.2">Формат А2</text>
</g>
<g font-size="3.6">
<text x="11.3" y="295.5" transform="rotate(-90 11.3 295.5)">Подп. и дата</text>
<text x="11.2" y="325.3" transform="rotate(-90 11.2 325.3)">Инв. № дубл.</text>
<text x="11.2" y="350.5" transform="rotate(-90 11.2 350.5)">Взам. инв. №</text>
<text x="11.3" y="380.5" transform="rotate(-90 11.3 380.5)">Подп. и дата</text>
<text x="580.7" y="404.3">Лист</text>
<text x="11.2" y="410.3" transform="rotate(-90 11.2 410.3)">Инв. № подл.</text>
<text x="405" y="413.3">Изм.</text>
<text x="412.7" y="413.3">Лист</text>
<text x="426.7" y="413.3">№ докум.</text>
<text x="448.3" y="413.3">Подп.</text>
<text x="460.5" y="413.3">Дата</text>
</g>
</svg>
